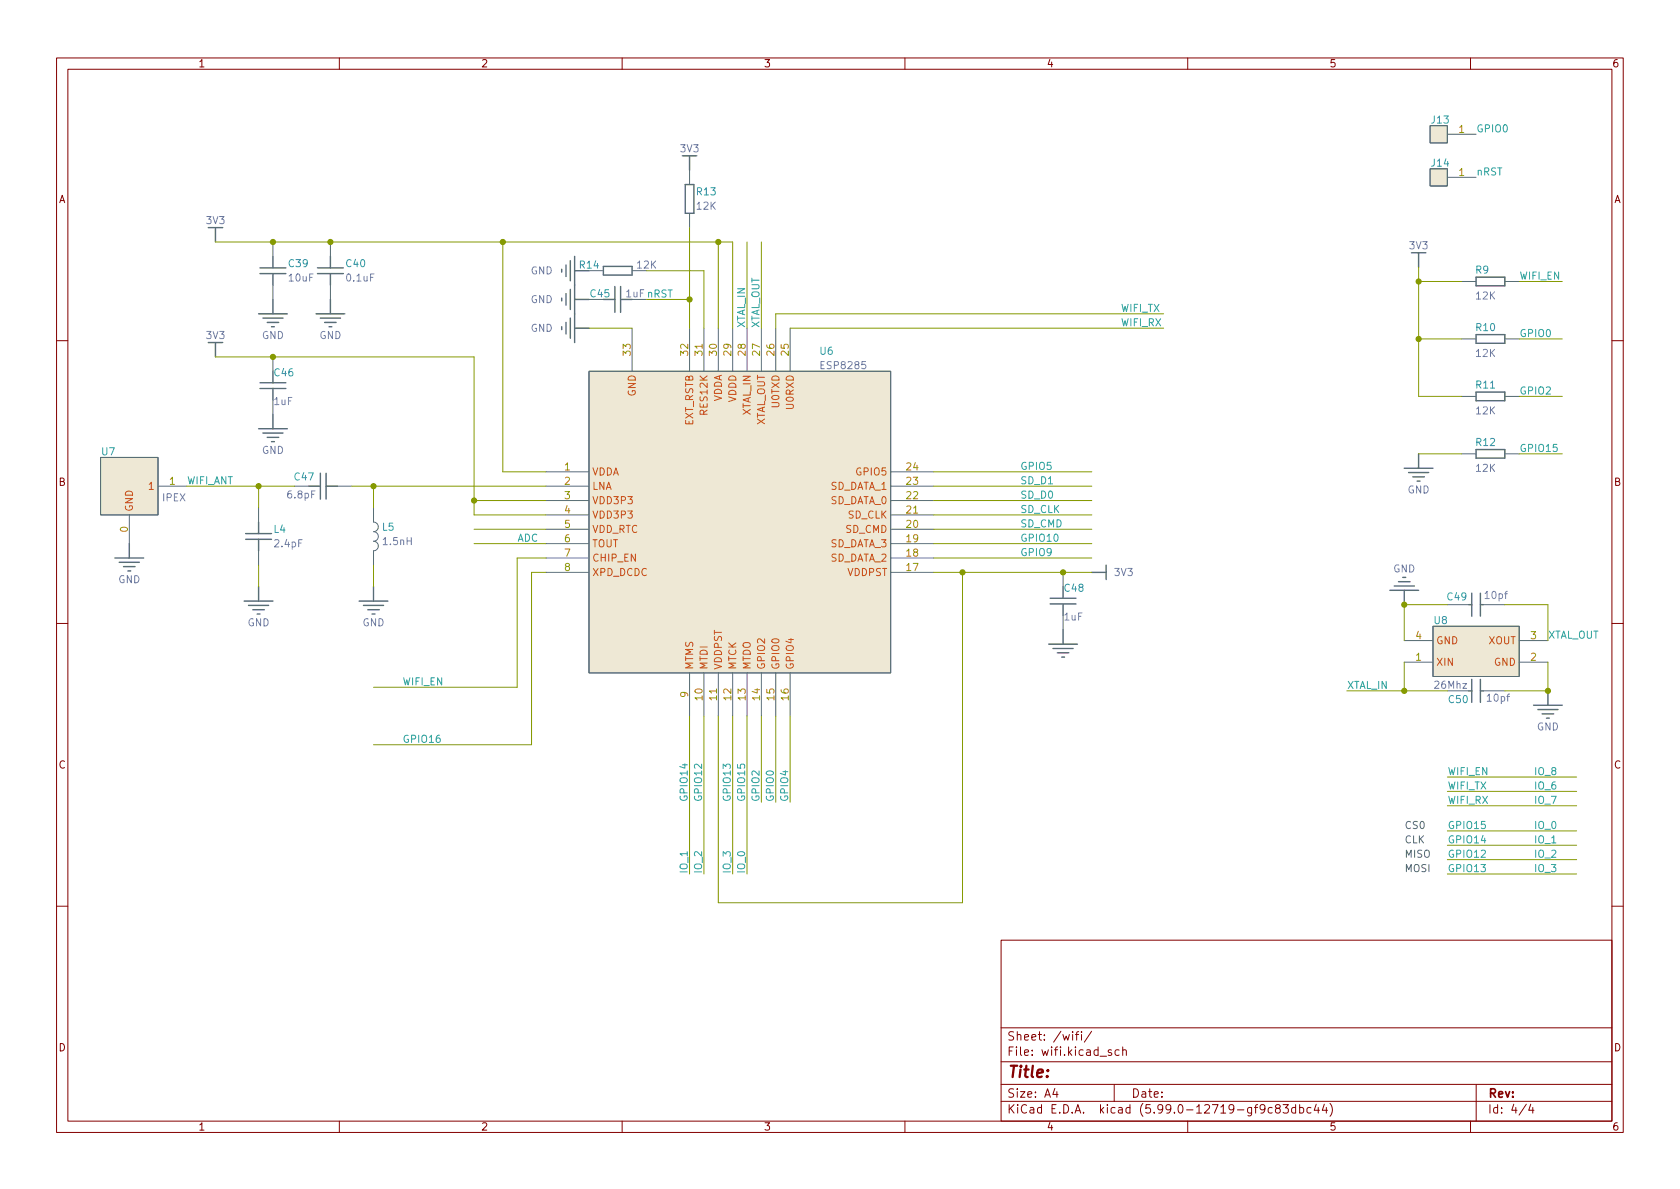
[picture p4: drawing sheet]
<svg xmlns="http://www.w3.org/2000/svg" width="297mm" height="210mm" viewBox="0 0 297 210" stroke-linecap="round" stroke-linejoin="round" font-family="sans-serif">
<g fill="none" stroke="#840000" stroke-width=".18">
<path d="M10 10.2h277v190.1h-277zM12 12.2h273v186.1h-273zM60 10.2v2M110 10.2v2M160 10.2v2M210 10.2v2M260 10.2v2M10 60.2h2M285 60.2h2M10 110.2h2M285 110.2h2M10 160.2h2"/>
<path d="M177 166.3h108v32h-108zM285 160.2h2M60 198.3v2M110 198.3v2M160 198.3v2M177 194.8h108M177 191.8h108M177 187.8h108M177 181.8h108M186.5 192.5l-.4 1h1M186.9 193v1M189.6 182.4v.2"/>
<path d="M189.6 182.9v1M190.1 182.9h.6M190.7 182.4l-.3 .2v1.3M191.2 182.4v.2M191.2 182.9v1M193 182.4l-1.3 1.9M196.5 185.7l-.4-.1-.2 .2 .1 .3 .5 .1v.4h-.6M197 191.8v3M197.9 185.7l-.5-.1-.3 .3v.4l.2 .3h.6M198.5 185.8l.2-.2 .4 .1v.9M198.5 185.1v1.5M210 198.3v2"/>
<path d="M224.9 195.9l-.4-.1-.3 .3v.4l.2 .3h.5M225.8 196l-.3-.3 .1-.2 .2-.2 .4 .1 .2 .2-.1 .2-.7 .2-.1 .3v.2l.3 .3h.4l.2-.3-.1-.4-.2-.1M226.9 195.3h.9l-.5 .6 .4 .1v.7l-.2 .1h-.4l-.2-.1M229.1 195.9l-.5-.1-.2 .3v.4l.1 .3h.6M229.1 195.3v1.5M229.8 195.9l.4-.1 .3 .3v.4l-.1 .3h-.6M229.8 195.3v1.5M231.8 195.9l-.4-.1-.3 .3v.4l.1 .3h.6M232.7 195.3l-.3 1h.9M233.1 195.8v1M234.1 195.3l-.3 1h.9M234.5 195.8v1"/>
<path d="M235.1 195.1a1.72 1.72 0 0 1 0 2.3M260 198.3v2M261 191.8v6.5M269.9 195.3l-1.3 1.9M270.6 195.3l-.3 1h.9M271 195.8v1"/>
</g>
<g fill="none" stroke="#586e75" stroke-width=".25">
<path d="M121.2 32.6h1.5v5.1h-1.5zM121.9 27.6v2.5M38.1 40.3v2.5M45.7 55.5h5.1M46 48.4h4.5M46 47.4h4.5M46.5 56.3h3.5M47.2 57h2.1M48 57.8h.5M48.3 45.3v2.1M48.3 48.4v2M48.3 53v2.5"/>
<path d="M55.9 55.5h5.1M56.1 48.4h4.6M56.1 47.4h4.6M56.6 56.3h3.6M57.4 57h2M58.2 57.8h.5M58.4 45.3v2.1M58.4 48.4v2M58.4 53v2.5M99.3 47.6v.5M99.3 52.7v.5M99.3 57.8v.5"/>
<path d="M100.1 46.9v2M100.1 51.9v2.1M100.1 57v2M100.8 46.1v3.6M100.8 51.2v3.5M100.8 56.3v3.5M101.6 45.3v15.3M101.6 58h2.5M101.6 53h2.5M101.6 47.9h2.5M106.7 53h2M106.7 47.1h5.1v1.5h-5.1z"/>
<path d="M108.7 50.7v4.5M109.7 53h2.1M109.7 50.7v4.5M250.8 44.7v2.5M261 59.2h5.1v1.5h-5.1zM261 49h5.1v1.5h-5.1zM38.1 60.6v2.5M45.7 75.8h5.1M46 68.7h4.5M46 67.7h4.5M46.5 76.6h3.5M47.2 77.3h2.1"/>
<path d="M48 78.1h.5M48.3 65.7v2M48.3 68.7v2M48.3 73.3v2.5M261 69.3h5.1v1.6h-5.1zM261 79.5h5.1v1.5h-5.1zM20.3 98.7h5.1M21.1 99.4h3.5M22.9 96.1v2.6M43.4 95.4h4.6M43.4 94.4h4.6M45.7 92.3v2.1"/>
<path d="M45.7 95.4v2M54.6 86h2M56.6 83.7v4.6M57.7 86h2M57.7 83.7v4.6M195.6 99.9v2.6M248.3 82.8h5.1M249 83.6h3.6M249.8 84.3h2M250.6 85.1h.5M250.8 80.3v2.5M21.8 100.2h2.1"/>
<path d="M22.6 101h.5M43.2 106.3h5.1M43.9 107.1h3.6M44.7 107.8h2M45.5 108.6h.5M45.7 103.8v2.5M63.5 106.3h5.1M64.3 107.1h3.5M65 107.8h2.1M65.8 108.6h.5M66 103.8v2.5M185.4 113.9h5.1"/>
<path d="M185.7 106.8h4.5M185.7 105.8h4.5M186.2 114.7h3.5M186.9 115.4h2.1M187.7 116.2h.5M188 103.8v2M188 106.8v2M188 111.4v2.5M193 101.2h2.6M245.7 104.4h5.1M246.5 103.6h3.6M247.3 102.9h2"/>
<path d="M248 102.1h.5M248.3 104.4v2.5M259.7 106.9h.5M260.2 104.9v4.1M261.7 104.9v4.1M261.7 106.9h.6M259.7 122.2h.5M260.2 120.1v4.1M261.7 122.2h.6M261.7 120.1v4.1M271.1 124.7h5.1M271.9 125.5h3.6"/>
<path d="M272.7 126.2h2M273.4 127h.5M273.7 122.2v2.5"/>
</g>
<g fill="none" stroke="#586e75" stroke-width=".18">
<path d="M121.9 30.1v2.5M121.9 37.7v2.6M252.9 29.8h3v3.1h-3zM252.9 22.2h3v3.1h-3zM255.9 31.4h5.1M255.9 23.7h5.1M48.3 42.8v2.5M48.3 50.4v2.6M58.4 42.8v2.5M58.4 50.4v2.6M104.1 47.9h2.6M111.8 47.9h2.5"/>
<path d="M111.8 58v7.7M121.9 58v7.7M124.5 58v7.7M127 58v7.7M129.5 58v7.7M132.1 58v7.7M134.6 58v7.7M137.2 58v7.7M139.7 58v7.7M258.4 59.9h2.6M258.4 49.8h2.6M266.1 59.9h2.5"/>
<path d="M266.1 49.8h2.5M48.3 63.1v2.6M48.3 70.7v2.6M104.1 65.7h53.4v53.3h-53.4zM258.4 70.1h2.6M266.1 70.1h2.5M17.8 80.9h10.1v10.2h-10.1zM22.9 91.1v5M27.9 86h5.1M45.7 89.8v2.5M45.7 97.4v2.5M52.1 86h2.5"/>
<path d="M59.7 86h2.5M66 89.8v2.5a.85 .85 0 0 1 .9 .9 .85 .85 0 0 1-.9 .8 .85 .85 0 0 1 .9 .9 .85 .85 0 0 1-.9 .8 .85 .85 0 0 1 .9 .9 .85 .85 0 0 1-.9 .8v2.5M96.5 83.4h7.6M96.5 98.7h7.6M96.5 96.1h7.6M96.5 86h7.6M96.5 93.6h7.6M96.5 91.1h7.6M96.5 88.5h7.6M157.5 83.4h7.6M157.5 98.7h7.6M157.5 96.1h7.6"/>
<path d="M157.5 86h7.6M157.5 93.6h7.6M157.5 91.1h7.6M157.5 88.5h7.6M258.4 80.3h2.6M266.1 80.3h2.5M96.5 101.2h7.6M121.9 119v7.6M124.5 119v7.6M127 119v7.6M129.5 119v7.6M132.1 119v7.6"/>
<path d="M134.6 119v7.6M137.2 119v7.6M139.7 119v7.6M157.5 101.2h7.6M188 101.2v2.6M188 108.8v2.6M248.3 117.1h5.1M248.3 113.3h5.1M253.4 110.7h15.2v8.9h-15.2zM255.9 106.9h3.8M262.3 106.9h3.8M268.6 117.1h5.1"/>
<path d="M268.6 113.3h5.1M255.9 122.2h3.8M262.3 122.2h3.8"/>
</g>
<g fill="#eee8d5" stroke="#eee8d5" stroke-width=".18">
<path d="M252.9 29.8h3v3.1h-3z"/>
<path d="M253.4 110.7h15.2v8.9h-15.2z"/>
<path d="M252.9 22.2h3v3.1h-3z"/>
<path d="M104.1 65.7h53.4v53.3h-53.4z"/>
<path d="M17.8 80.9h10.1v10.2h-10.1z"/>
</g>
<g fill="none" stroke="#859900" stroke-width=".18">
<path d="M38.1 42.8h91.4v15.2M88.9 42.8v40.6h7.6M104.1 58h7.7M114.3 53h7.6M114.3 47.9h10.2v10.1M121.9 40.3v17.7M127 42.8v15.2M132.1 42.8v15.2M134.6 42.8v15.2M139.7 58h66M205.7 55.5h-68.5v2.5M250.8 47.2v22.9h7.6"/>
<path d="M250.8 59.9h7.6M250.8 49.8h7.6M268.6 59.9h7.6M268.6 49.8h7.6M38.1 63.1h45.7v28h12.7M268.6 70.1h7.6M33 86h19.1M45.7 86v3.8M45.7 99.9v3.9M62.2 86h34.3M66 86v3.8M66 99.9v3.9"/>
<path d="M83.8 93.6h12.7M83.8 96.1h12.7M83.8 88.5h12.7M96.5 98.7h-5.1v22.8h-25.4M165.1 91.1h27.9M165.1 93.6h27.9M165.1 98.7h27.9M165.1 83.4h27.9M165.1 86h27.9M165.1 96.1h27.9M165.1 88.5h27.9M250.8 80.3h7.6"/>
<path d="M268.6 80.3h7.6M96.5 101.2h-2.5v30.5h-28M165.1 101.2h27.9M170.2 101.2v58.4h-43.2v-33M248.3 117.1v5.1M255.9 106.9h-7.6v6.4M266.1 106.9h7.6v6.4M273.7 117.1v5.1h-7.6M121.9 126.6v28M124.5 126.6v28M129.5 126.6v28M132.1 126.6v28"/>
<path d="M134.6 126.6v15.3M137.2 126.6v15.3M139.7 126.6v15.3M238.1 122.2h17.8M255.9 139.9h22.9M255.9 137.4h22.9M255.9 154.6h22.9M255.9 142.5h22.9M255.9 146.9h22.9M255.9 149.5h22.9M255.9 152h22.9"/>
</g>
<g fill="#859900" stroke="#859900" stroke-width=".18">
<circle cx="121.9" cy="53" r=".46"/>
<circle cx="88.9" cy="42.8" r=".46"/>
<circle cx="127" cy="42.8" r=".46"/>
<circle cx="48.3" cy="42.8" r=".46"/>
<circle cx="58.4" cy="42.8" r=".46"/>
<circle cx="83.8" cy="88.5" r=".46"/>
<circle cx="45.7" cy="86" r=".46"/>
<circle cx="48.3" cy="63.1" r=".46"/>
<circle cx="66" cy="86" r=".46"/>
<circle cx="170.2" cy="101.2" r=".46"/>
<circle cx="248.3" cy="106.9" r=".46"/>
<circle cx="248.3" cy="122.2" r=".46"/>
<circle cx="273.7" cy="122.2" r=".46"/>
<circle cx="250.8" cy="49.8" r=".46"/>
<circle cx="250.8" cy="59.9" r=".46"/>
<circle cx="188" cy="101.2" r=".46"/>
</g>
<text font-size="2.8" fill="#840000" x="178" y="190.6">Title:</text>
<g font-size="2.1" fill="#840000">
<text x="178" y="184">Sheet: /wifi/</text>
<text x="178" y="186.7">File: wifi.kicad_sch</text>
<text x="178" y="196.9">KiCad E.D.A. kicad (5.99.0-12719-gf9c83dbc44)</text>
<text x="178" y="194.1">Size: A4</text>
<text x="200" y="194.1">Date:</text>
<text x="263" y="194.1">Rev:</text>
<text x="263" y="196.9">Id: 4/4</text>
</g>
<g font-size="1.8" fill="#840000">
<text x="35" y="11.9">1</text>
<text x="85" y="11.9">2</text>
<text x="135" y="11.9">3</text>
<text x="185" y="11.9">4</text>
<text x="235" y="11.9">5</text>
<text x="285" y="11.9">6</text>
<text x="10.3" y="35.9">A</text>
<text x="285.3" y="35.9">A</text>
<text x="10.3" y="85.9">B</text>
<text x="285.3" y="85.9">B</text>
<text x="10.3" y="135.9">C</text>
<text x="285.3" y="135.9">C</text>
<text x="10.3" y="185.9">D</text>
<text x="285.3" y="185.9">D</text>
<text x="35" y="199.9">1</text>
<text x="85" y="199.9">2</text>
<text x="135" y="199.9">3</text>
<text x="185" y="199.9">4</text>
<text x="235" y="199.9">5</text>
<text x="285" y="199.9">6</text>
</g>
<g font-size="1.8" fill="#268bd2">
<text x="253.2" y="21.8">J13</text>
<text x="253.2" y="29.5">J14</text>
<text x="123.2" y="34.5">R13</text>
<text x="51.1" y="47.2">C39</text>
<text x="61.3" y="47.2">C40</text>
<text x="102.5" y="47.5">R14</text>
<text x="104.4" y="52.6">C45</text>
<text x="260.9" y="48.4">R9</text>
<text x="261" y="58.5">R10</text>
<text x="145" y="62.7">U6</text>
<text x="48.6" y="66.5">C46</text>
<text x="261" y="68.7">R11</text>
<text x="18" y="80.5">U7</text>
<text x="261" y="78.9">R12</text>
<text x="52.1" y="85">C47</text>
<text x="48.4" y="94.2">L4</text>
<text x="67.6" y="93.8">L5</text>
<text x="188.3" y="104.6">C48</text>
<text x="256" y="106.2">C49</text>
<text x="253.6" y="110.4">U8</text>
<text x="256.2" y="124.3">C50</text>
</g>
<g font-size="1.8" fill="#b58900">
<text x="258" y="23.5">1</text>
<text x="258" y="31.1">1</text>
<text x="111.5" y="62.8" transform="rotate(-90 111.5 62.8)">33</text>
<text x="121.7" y="62.8" transform="rotate(-90 121.7 62.8)">32</text>
<text x="124.2" y="62.8" transform="rotate(-90 124.2 62.8)">31</text>
<text x="126.7" y="62.8" transform="rotate(-90 126.7 62.8)">30</text>
<text x="129.3" y="62.8" transform="rotate(-90 129.3 62.8)">29</text>
<text x="131.8" y="62.8" transform="rotate(-90 131.8 62.8)">28</text>
<text x="134.4" y="62.8" transform="rotate(-90 134.4 62.8)">27</text>
<text x="136.9" y="62.8" transform="rotate(-90 136.9 62.8)">26</text>
<text x="139.4" y="62.8" transform="rotate(-90 139.4 62.8)">25</text>
<text x="99.8" y="83.2">1</text>
<text x="160.3" y="83.2">24</text>
<text x="30" y="85.7">1</text>
<text x="99.8" y="85.7">2</text>
<text x="99.8" y="88.3">3</text>
<text x="160.3" y="88.3">22</text>
<text x="160.3" y="85.7">23</text>
<text x="22.6" y="94.1" transform="rotate(-90 22.6 94.1)">0</text>
<text x="99.8" y="90.8">4</text>
<text x="99.8" y="93.3">5</text>
<text x="99.8" y="95.9">6</text>
<text x="160.3" y="95.9">19</text>
<text x="160.3" y="93.3">20</text>
<text x="160.3" y="90.8">21</text>
<text x="99.8" y="98.4">7</text>
<text x="99.8" y="101">8</text>
<text x="160.3" y="101">17</text>
<text x="160.3" y="98.4">18</text>
<text x="250.3" y="113">4</text>
<text x="270.7" y="113">3</text>
<text x="250.3" y="116.8">1</text>
<text x="270.7" y="116.8">2</text>
<text x="121.7" y="123.3" transform="rotate(-90 121.7 123.3)">9</text>
<text x="124.2" y="123.8" transform="rotate(-90 124.2 123.8)">10</text>
<text x="126.7" y="123.8" transform="rotate(-90 126.7 123.8)">11</text>
<text x="129.3" y="123.8" transform="rotate(-90 129.3 123.8)">12</text>
<text x="131.8" y="123.8" transform="rotate(-90 131.8 123.8)">13</text>
<text x="134.4" y="123.8" transform="rotate(-90 134.4 123.8)">14</text>
<text x="136.9" y="123.8" transform="rotate(-90 136.9 123.8)">15</text>
<text x="139.4" y="123.8" transform="rotate(-90 139.4 123.8)">16</text>
</g>
<g font-size="1.8" fill="#2aa198">
<text x="261" y="23.4">GPIO0</text>
<text x="261" y="31">nRST</text>
<text x="110.7" y="52.6">1uF nRST</text>
<text x="268.6" y="49.4">WIFI_EN</text>
<text x="131.7" y="58" transform="rotate(-90 131.7 58)">XTAL_IN</text>
<text x="134.3" y="58" transform="rotate(-90 134.3 58)">XTAL_OUT</text>
<text x="198.1" y="55.1">WIFI_TX</text>
<text x="198.1" y="57.7">WIFI_RX</text>
<text x="268.6" y="59.6">GPIO0</text>
<text x="268.6" y="69.7">GPIO2</text>
<text x="180.3" y="83.1">GPIO5</text>
<text x="268.6" y="79.9">GPIO15</text>
<text x="33" y="85.6">WIFI_ANT</text>
<text x="180.3" y="88.2">SD_D0</text>
<text x="180.3" y="85.6">SD_D1</text>
<text x="91.4" y="95.8">ADC</text>
<text x="180.3" y="90.7">SD_CLK</text>
<text x="180.3" y="93.2">SD_CMD</text>
<text x="180.3" y="95.8">GPIO10</text>
<text x="180.3" y="98.3">GPIO9</text>
<text x="273.7" y="112.9">XTAL_OUT</text>
<text x="71.1" y="121.2">WIFI_EN</text>
<text x="238.1" y="121.8">XTAL_IN</text>
<text x="71.1" y="131.3">GPIO16</text>
<text x="255.9" y="137.1">WIFI_EN</text>
<text x="271.1" y="137.1">IO_8</text>
<text x="121.6" y="141.9" transform="rotate(-90 121.6 141.9)">GPIO14</text>
<text x="124.1" y="141.9" transform="rotate(-90 124.1 141.9)">GPIO12</text>
<text x="129.2" y="141.9" transform="rotate(-90 129.2 141.9)">GPIO13</text>
<text x="131.7" y="141.9" transform="rotate(-90 131.7 141.9)">GPIO15</text>
<text x="134.3" y="141.9" transform="rotate(-90 134.3 141.9)">GPIO2</text>
<text x="136.8" y="141.9" transform="rotate(-90 136.8 141.9)">GPIO0</text>
<text x="139.4" y="141.9" transform="rotate(-90 139.4 141.9)">GPIO4</text>
<text x="255.9" y="142.1">WIFI_RX</text>
<text x="255.9" y="139.6">WIFI_TX</text>
<text x="271.1" y="139.6">IO_6</text>
<text x="271.1" y="142.1">IO_7</text>
<text x="255.9" y="149.1">GPIO14</text>
<text x="255.9" y="146.6">GPIO15</text>
<text x="271.1" y="146.6">IO_0</text>
<text x="271.1" y="149.1">IO_1</text>
<text x="121.6" y="154.6" transform="rotate(-90 121.6 154.6)">IO_1</text>
<text x="124.1" y="154.6" transform="rotate(-90 124.1 154.6)">IO_2</text>
<text x="129.2" y="154.6" transform="rotate(-90 129.2 154.6)">IO_3</text>
<text x="131.7" y="154.6" transform="rotate(-90 131.7 154.6)">IO_0</text>
<text x="255.9" y="151.7">GPIO12</text>
<text x="255.9" y="154.2">GPIO13</text>
<text x="271.1" y="151.7">IO_2</text>
<text x="271.1" y="154.2">IO_3</text>
</g>
<g font-size="1.8" fill="#6c71c4">
<text x="120.3" y="26.9">3V3</text>
<text x="36.5" y="39.6">3V3</text>
<text x="123.2" y="37.1">12K</text>
<text x="112.7" y="47.5">12K</text>
<text x="249.3" y="44.1">3V3</text>
<text x="51.1" y="49.8">10uF</text>
<text x="61.4" y="49.8">0.1uF</text>
<text x="93.8" y="53.6">GND</text>
<text x="93.8" y="48.5">GND</text>
<text x="261" y="52.9">12K</text>
<text x="36.5" y="59.9">3V3</text>
<text x="46.3" y="59.9">GND</text>
<text x="56.5" y="59.9">GND</text>
<text x="93.8" y="58.7">GND</text>
<text x="145.4" y="65.3">ESP8285</text>
<text x="261" y="63.1">12K</text>
<text x="48.5" y="71.6">1uF</text>
<text x="261" y="73.3">12K</text>
<text x="46.3" y="80.3">GND</text>
<text x="261" y="83.4">12K</text>
<text x="28.8" y="88.6">IPEX</text>
<text x="50.9" y="88.1">6.8pF</text>
<text x="248.9" y="87.2">GND</text>
<text x="48.7" y="96.8">2.4pF</text>
<text x="67.9" y="96.4">1.5nH</text>
<text x="197.1" y="101.8">3V3</text>
<text x="246.3" y="101.2">GND</text>
<text x="20.9" y="103.1">GND</text>
<text x="262.7" y="105.9">10pf</text>
<text x="43.8" y="110.7">GND</text>
<text x="64.1" y="110.7">GND</text>
<text x="188.2" y="109.7">1uF</text>
<text x="253.8" y="121.8">26Mhz</text>
<text x="263" y="124.1">10pf</text>
<text x="271.7" y="129.2">GND</text>
</g>
<g font-size="1.8" fill="#cb4b16">
<text x="112.4" y="70.1" transform="rotate(-90 112.4 70.1)">GND</text>
<text x="127.6" y="71.2" transform="rotate(-90 127.6 71.2)">VDDA</text>
<text x="130.2" y="71.2" transform="rotate(-90 130.2 71.2)">VDDD</text>
<text x="137.8" y="72" transform="rotate(-90 137.8 72)">U0TXD</text>
<text x="122.6" y="75.4" transform="rotate(-90 122.6 75.4)">EXT_RSTB</text>
<text x="125.1" y="73" transform="rotate(-90 125.1 73)">RES12K</text>
<text x="132.7" y="73.5" transform="rotate(-90 132.7 73.5)">XTAL_IN</text>
<text x="135.3" y="75.5" transform="rotate(-90 135.3 75.5)">XTAL_OUT</text>
<text x="140.3" y="72.2" transform="rotate(-90 140.3 72.2)">U0RXD</text>
<text x="26.4" y="86.6">1</text>
<text x="104.6" y="84.1">VDDA</text>
<text x="104.6" y="86.6">LNA</text>
<text x="104.6" y="89.1">VDD3P3</text>
<text x="146.7" y="89.1">SD_DATA_0</text>
<text x="146.7" y="86.6">SD_DATA_1</text>
<text x="151.6" y="84.1">GPIO5</text>
<text x="23.5" y="90.5" transform="rotate(-90 23.5 90.5)">GND</text>
<text x="104.6" y="91.7">VDD3P3</text>
<text x="104.6" y="94.2">VDD_RTC</text>
<text x="149.5" y="94.2">SD_CMD</text>
<text x="149.9" y="91.7">SD_CLK</text>
<text x="104.6" y="96.8">TOUT</text>
<text x="104.6" y="99.3">CHIP_EN</text>
<text x="104.6" y="101.8">XPD_DCDC</text>
<text x="146.7" y="99.3">SD_DATA_2</text>
<text x="146.7" y="96.8">SD_DATA_3</text>
<text x="149.8" y="101.8">VDDPST</text>
<text x="253.9" y="113.9">GND</text>
<text x="263.2" y="113.9">XOUT</text>
<text x="122.6" y="118.5" transform="rotate(-90 122.6 118.5)">MTMS</text>
<text x="125.1" y="118.5" transform="rotate(-90 125.1 118.5)">MTDI</text>
<text x="127.6" y="118.5" transform="rotate(-90 127.6 118.5)">VDDPST</text>
<text x="130.2" y="118.5" transform="rotate(-90 130.2 118.5)">MTCK</text>
<text x="132.7" y="118.5" transform="rotate(-90 132.7 118.5)">MTDO</text>
<text x="135.3" y="118.5" transform="rotate(-90 135.3 118.5)">GPIO2</text>
<text x="137.8" y="118.5" transform="rotate(-90 137.8 118.5)">GPIO0</text>
<text x="140.3" y="118.5" transform="rotate(-90 140.3 118.5)">GPIO4</text>
<text x="253.9" y="117.7">XIN</text>
<text x="264.2" y="117.7">GND</text>
</g>
<g font-size="1.8" fill="#586e75">
<text x="248.3" y="146.6">CS0</text>
<text x="248.3" y="149.1">CLK</text>
<text x="248.3" y="151.7">MISO</text>
<text x="248.3" y="154.2">MOSI</text>
</g>
</svg>
